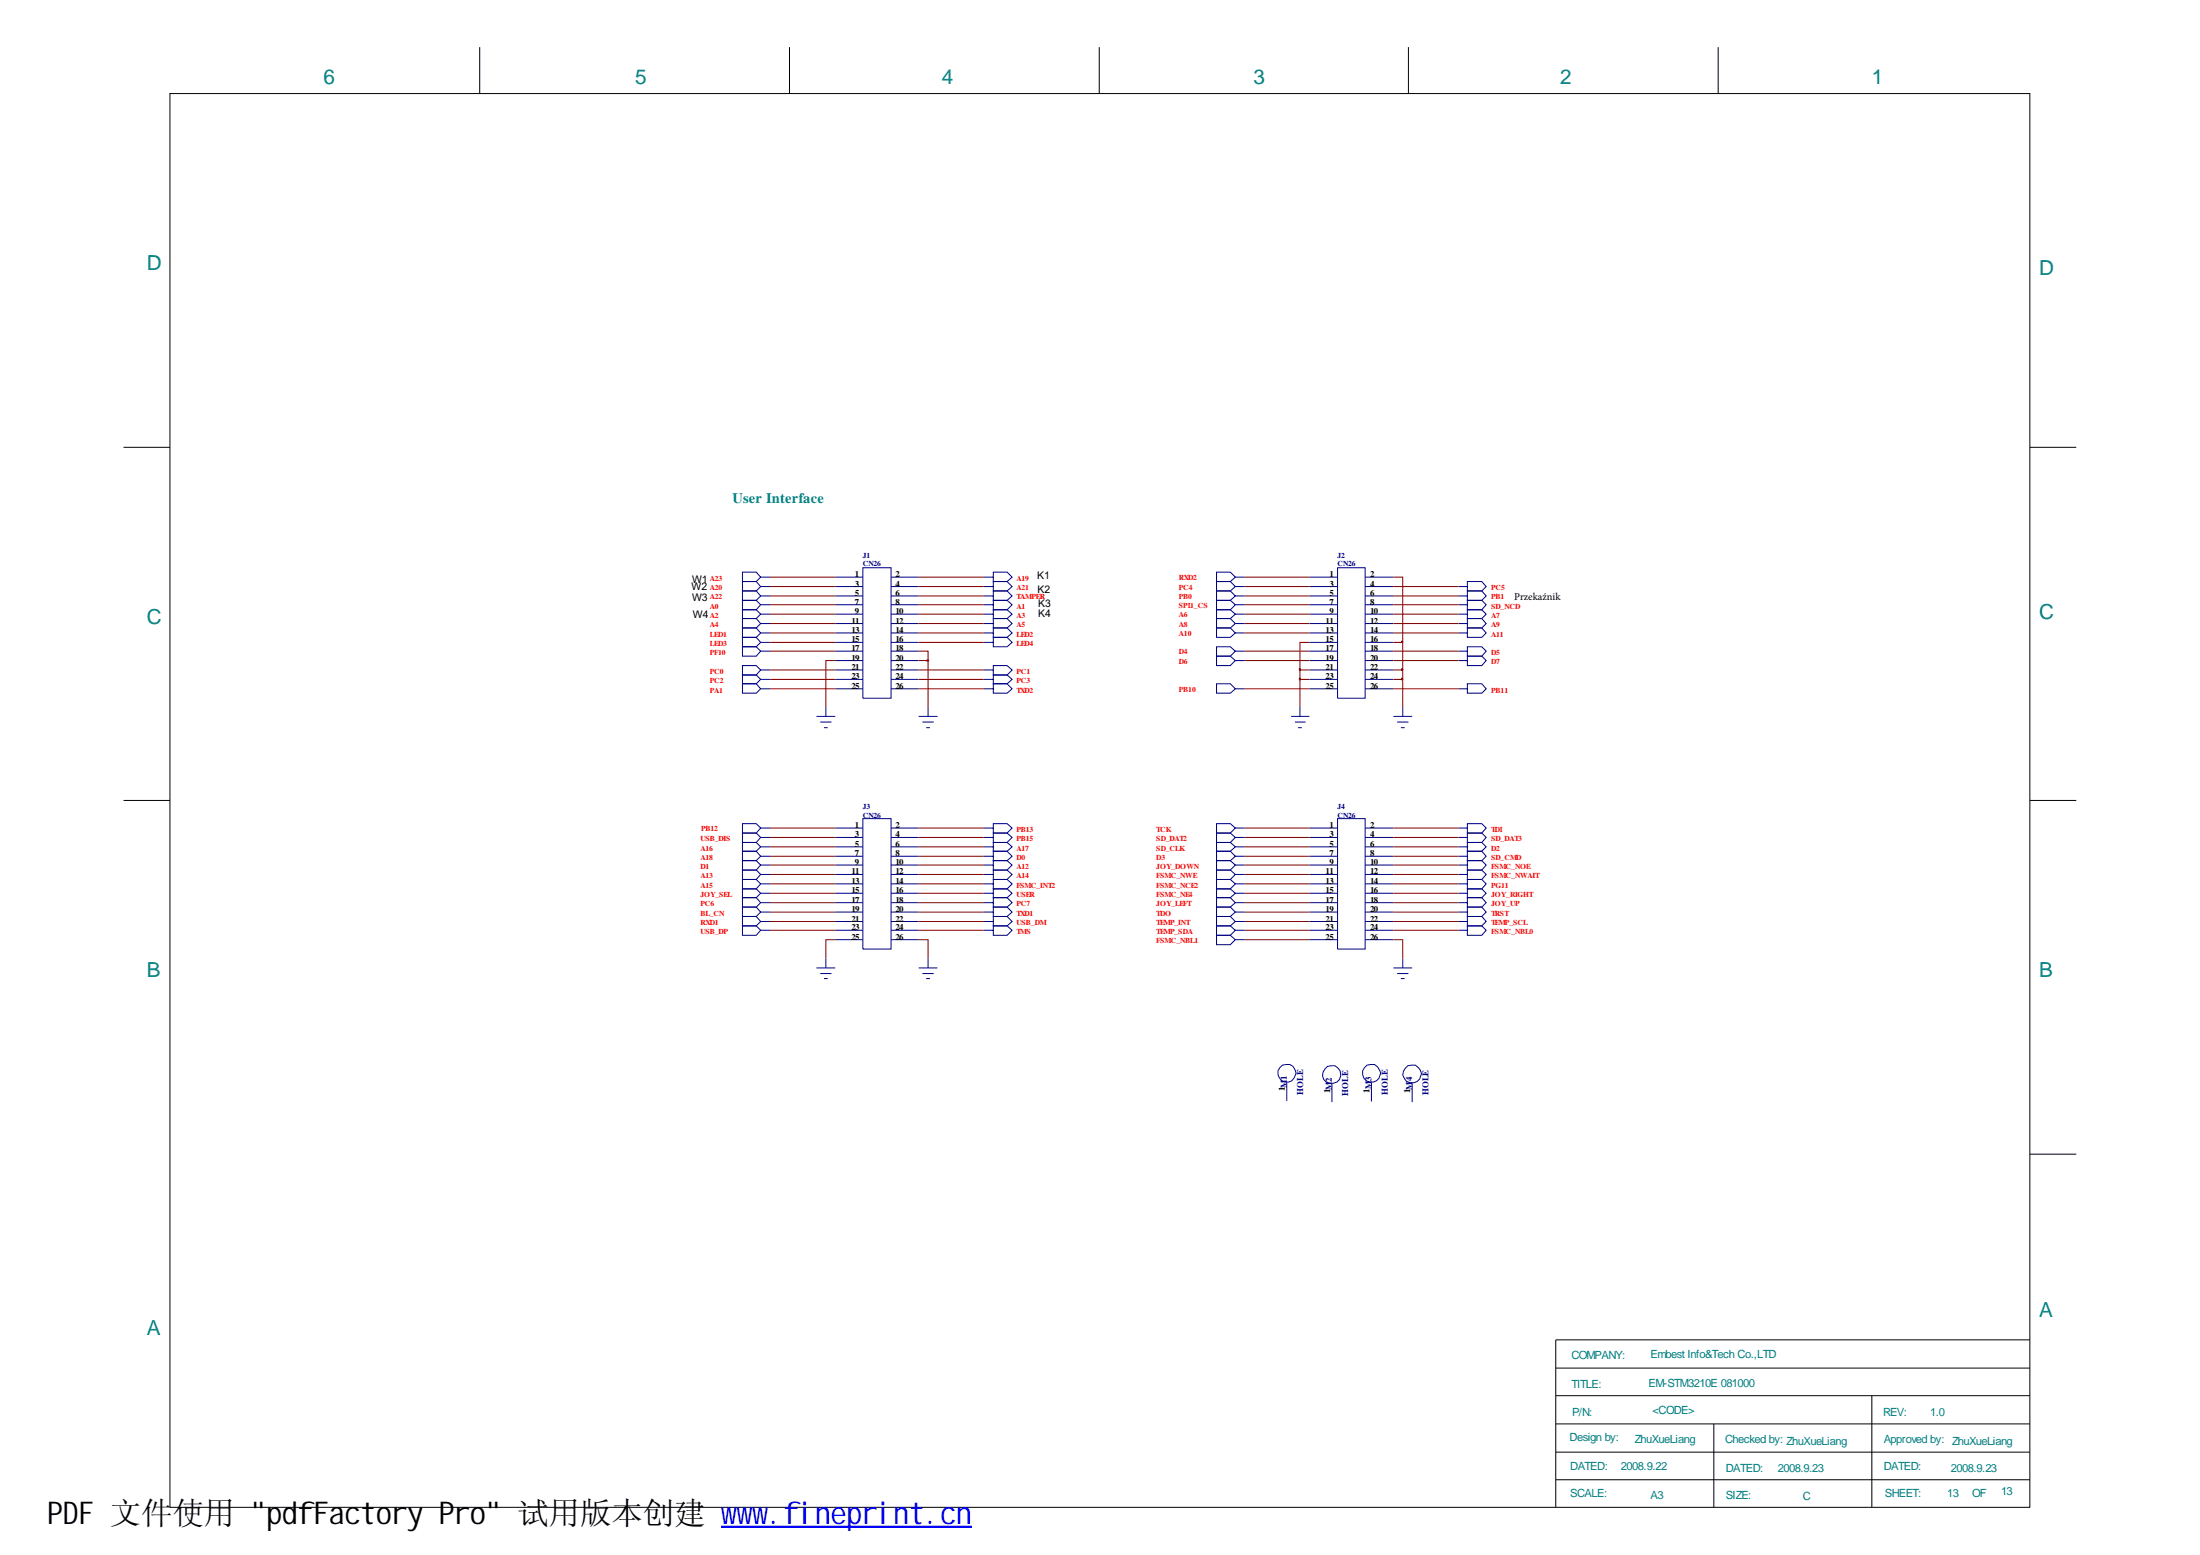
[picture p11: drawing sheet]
<svg xmlns="http://www.w3.org/2000/svg" width="297mm" height="210mm" viewBox="0 0 297 210" stroke-linecap="round" stroke-linejoin="round" font-family="sans-serif">
<g fill="none" stroke="#000080" stroke-width=".14">
<path d="M102.7 77.9l-.6-.7h-1.9v1.3h1.9l.6-.6h1.3M102.7 79.2l-.6-.7h-1.9v1.3h1.9l.6-.6h1.3M112.8 77.9h3.7M112.8 79.2h3.7M116.5 76.6h3.8v17.6h-3.8zM120.3 77.9h3.7M120.3 79.2h3.7M132.8 77.9h1.3v-.7h1.9l.7 .7-.7 .6h-1.9v-.6M132.8 79.2h1.3v-.7h1.9l.7 .7-.7 .6h-1.9v-.6M166.8 77.9l-.7-.7h-1.8v1.3h1.8l.7-.6h1.3M166.8 79.2l-.7-.7h-1.8v1.3h1.8l.7-.6h1.3M176.8 77.9h3.8"/>
<path d="M176.8 79.2h3.8M180.6 76.6h3.7v17.6h-3.7zM184.3 77.9h3.8M184.3 79.2h3.8M196.9 79.2h1.2v-.7h2l.6 .7-.6 .6h-2v-.6M102.7 81.6l-.6-.6h-1.9v1.3h1.9l.6-.7h1.3M102.7 80.4l-.6-.6h-1.9v1.2h1.9l.6-.6h1.3M102.7 82.9l-.6-.6h-1.9v1.2h1.9l.6-.6h1.3M102.7 84.2l-.6-.7h-1.9v1.3h1.9l.6-.6h1.3M102.7 85.4l-.6-.6h-1.9v1.2h1.9l.6-.6h1.3M102.7 86.7l-.6-.7h-1.9v1.3h1.9l.6-.6h1.3M102.7 87.9l-.6-.6h-1.9v1.3h1.9l.6-.7h1.3"/>
<path d="M102.7 90.4l-.6-.6h-1.9v1.3h1.9l.6-.7h1.3M102.7 91.7l-.6-.6h-1.9v1.2h1.9l.6-.6h1.3M102.7 93l-.6-.7h-1.9v1.3h1.9l.6-.6h1.3M110.2 96.7h2.6M110.7 97.5h1.6M111.3 98.2h.5M111.5 95.4v1.3M112.8 80.4h3.7M112.8 81.6h3.7M112.8 82.9h3.7M112.8 84.2h3.7M112.8 85.4h3.7"/>
<path d="M112.8 86.7h3.7M112.8 87.9h3.7M112.8 89.2h3.7M112.8 90.4h3.7M112.8 91.7h3.7M112.8 93h3.7M120.3 80.4h3.7M120.3 81.6h3.7M120.3 82.9h3.7M120.3 84.2h3.7M120.3 85.4h3.7M120.3 86.7h3.7"/>
<path d="M120.3 87.9h3.7M120.3 89.2h3.7M120.3 90.4h3.7M120.3 91.7h3.7M120.3 93h3.7M124 96.7h2.6M124.5 97.5h1.6M125.1 98.2h.5M125.3 95.4v1.3M132.8 81.6h1.3v-.6h1.9l.7 .6-.7 .7h-1.9v-.7M132.8 82.9h1.3v-.6h1.9l.7 .6-.7 .6h-1.9v-.6M132.8 84.2h1.3v-.7h1.9l.7 .7-.7 .6h-1.9v-.6"/>
<path d="M132.8 85.4h1.3v-.6h1.9l.7 .6-.7 .6h-1.9v-.6M132.8 86.7h1.3v-.7h1.9l.7 .7-.7 .6h-1.9v-.6M132.8 93h1.3v-.7h1.9l.7 .7-.7 .6h-1.9v-.6M132.8 91.7h1.3v-.6h1.9l.7 .6-.7 .6h-1.9v-.6M132.8 90.4h1.3v-.6h1.9l.7 .6-.7 .7h-1.9v-.7M132.8 80.4h1.3v-.6h1.9l.7 .6-.7 .6h-1.9v-.6M166.8 80.4l-.7-.6h-1.8v1.2h1.8l.7-.6h1.3M166.8 81.6l-.7-.6h-1.8v1.3h1.8l.7-.7h1.3M166.8 82.9l-.7-.6h-1.8v1.2h1.8l.7-.6h1.3M166.8 84.2l-.7-.7h-1.8v1.3h1.8l.7-.6h1.3M166.8 85.4l-.7-.6h-1.8v1.2h1.8l.7-.6h1.3M166.8 87.9l-.7-.6h-1.8v1.3h1.8l.7-.7h1.3"/>
<path d="M166.8 89.2l-.7-.6h-1.8v1.2h1.8l.7-.6h1.3M166.8 93l-.7-.7h-1.8v1.3h1.8l.7-.6h1.3M174.3 96.7h2.5M174.8 97.5h1.5M175.3 98.2h.5M175.5 95.4v1.3M176.8 80.4h3.8M176.8 81.6h3.8M176.8 82.9h3.8M176.8 84.2h3.8M176.8 85.4h3.8M176.8 86.7h3.8"/>
<path d="M176.8 87.9h3.8M176.8 89.2h3.8M176.8 90.4h3.8M176.8 91.7h3.8M176.8 93h3.8M184.3 80.4h3.8M184.3 81.6h3.8M184.3 82.9h3.8M184.3 84.2h3.8M184.3 85.4h3.8M184.3 86.7h3.8M184.3 87.9h3.8"/>
<path d="M184.3 89.2h3.8M184.3 90.4h3.8M184.3 91.7h3.8M184.3 93h3.8M188.1 96.7h2.6M188.6 97.5h1.6M189.1 98.2h.6M189.4 95.4v1.3M196.9 80.4h1.2v-.6h2l.6 .6-.6 .6h-2v-.6M196.9 81.6h1.2v-.6h2l.6 .6-.6 .7h-2v-.7M196.9 82.9h1.2v-.6h2l.6 .6-.6 .6h-2v-.6M196.9 84.2h1.2v-.7h2l.6 .7-.6 .6h-2v-.6"/>
<path d="M196.9 85.4h1.2v-.6h2l.6 .6-.6 .6h-2v-.6M196.9 87.9h1.2v-.6h2l.6 .6-.6 .7h-2v-.7M196.9 89.2h1.2v-.6h2l.6 .6-.6 .6h-2v-.6M196.9 93h1.2v-.7h2l.6 .7-.6 .6h-2v-.6M102.7 111.8l-.6-.6h-1.9v1.3h1.9l.6-.7h1.3M102.7 113l-.6-.5h-1.9v1.2h1.9l.6-.7h1.3M102.7 114.3l-.6-.6h-1.9v1.2h1.9l.6-.6h1.3M102.7 115.6l-.6-.7h-1.9v1.3h1.9l.6-.6h1.3M102.7 116.8l-.6-.6h-1.9v1.2h1.9l.6-.6h1.3M102.7 118l-.6-.6h-1.9v1.3h1.9l.6-.7h1.3M102.7 119.3l-.6-.6h-1.9v1.3h1.9l.6-.7h1.3M112.8 111.8h3.7"/>
<path d="M112.8 113h3.7M112.8 114.3h3.7M112.8 115.6h3.7M112.8 116.8h3.7M112.8 118h3.7M112.8 119.3h3.7M116.5 110.5h3.8v17.6h-3.8zM120.3 111.8h3.7M120.3 113h3.7M120.3 114.3h3.7M120.3 115.6h3.7M120.3 116.8h3.7"/>
<path d="M120.3 118h3.7M120.3 119.3h3.7M132.8 119.3h1.3v-.6h1.9l.7 .6-.7 .7h-1.9v-.7M132.8 118h1.3v-.6h1.9l.7 .6-.7 .7h-1.9v-.7M132.8 116.8h1.3v-.6h1.9l.7 .6-.7 .6h-1.9v-.6M132.8 115.6h1.3v-.7h1.9l.7 .7-.7 .6h-1.9v-.6M132.8 114.3h1.3v-.6h1.9l.7 .6-.7 .6h-1.9v-.6M132.8 113h1.3v-.5h1.9l.7 .5-.7 .7h-1.9v-.7M132.8 111.8h1.3v-.6h1.9l.7 .6-.7 .7h-1.9v-.7M166.8 111.8l-.7-.6h-1.8v1.3h1.8l.7-.7h1.3M166.8 113l-.7-.5h-1.8v1.2h1.8l.7-.7h1.3M166.8 114.3l-.7-.6h-1.8v1.2h1.8l.7-.6h1.3"/>
<path d="M166.8 115.6l-.7-.7h-1.8v1.3h1.8l.7-.6h1.3M166.8 116.8l-.7-.6h-1.8v1.2h1.8l.7-.6h1.3M166.8 118l-.7-.6h-1.8v1.3h1.8l.7-.7h1.3M166.8 119.3l-.7-.6h-1.8v1.3h1.8l.7-.7h1.3M176.8 111.8h3.8M176.8 113h3.8M176.8 114.3h3.8M176.8 115.6h3.8M176.8 116.8h3.8M176.8 118h3.8M176.8 119.3h3.8M180.6 110.5h3.7v17.6h-3.7z"/>
<path d="M184.3 111.8h3.8M184.3 113h3.8M184.3 114.3h3.8M184.3 115.6h3.8M184.3 116.8h3.8M184.3 118h3.8M184.3 119.3h3.8M196.9 111.8h1.2v-.6h2l.6 .6-.6 .7h-2v-.7M196.9 113h1.2v-.5h2l.6 .5-.6 .7h-2v-.7M196.9 114.3h1.2v-.6h2l.6 .6-.6 .6h-2v-.6M196.9 115.6h1.2v-.7h2l.6 .7-.6 .6h-2v-.6M196.9 116.8h1.2v-.6h2l.6 .6-.6 .6h-2v-.6"/>
<path d="M196.9 118h1.2v-.6h2l.6 .6-.6 .7h-2v-.7M196.9 119.3h1.2v-.6h2l.6 .6-.6 .7h-2v-.7M102.7 120.6l-.6-.6h-1.9v1.2h1.9l.6-.6h1.3M102.7 121.8l-.6-.6h-1.9v1.2h1.9l.6-.6h1.3M102.7 123.1l-.6-.7h-1.9v1.3h1.9l.6-.6h1.3M102.7 124.4l-.6-.7h-1.9v1.3h1.9l.6-.6h1.3M102.7 125.6l-.6-.6h-1.9v1.3h1.9l.6-.7h1.3M110.2 130.7h2.6M110.7 131.4h1.6M111.3 132.1h.5M111.5 129.4v1.3M112.8 120.6h3.7"/>
<path d="M112.8 121.8h3.7M112.8 123.1h3.7M112.8 124.4h3.7M112.8 125.6h3.7M112.8 126.8h3.7M120.3 120.6h3.7M120.3 121.8h3.7M120.3 123.1h3.7M120.3 124.4h3.7M120.3 125.6h3.7M120.3 126.8h3.7M124 130.7h2.6"/>
<path d="M124.5 131.4h1.6M125.1 132.1h.5M125.3 129.4v1.3M132.8 125.6h1.3v-.6h1.9l.7 .6-.7 .7h-1.9v-.7M132.8 124.4h1.3v-.7h1.9l.7 .7-.7 .6h-1.9v-.6M132.8 123.1h1.3v-.7h1.9l.7 .7-.7 .6h-1.9v-.6M132.8 121.8h1.3v-.6h1.9l.7 .6-.7 .6h-1.9v-.6M132.8 120.6h1.3v-.6h1.9l.7 .6-.7 .6h-1.9v-.6M166.8 120.6l-.7-.6h-1.8v1.2h1.8l.7-.6h1.3M166.8 121.8l-.7-.6h-1.8v1.2h1.8l.7-.6h1.3M166.8 123.1l-.7-.7h-1.8v1.3h1.8l.7-.6h1.3M166.8 124.4l-.7-.7h-1.8v1.3h1.8l.7-.6h1.3"/>
<path d="M166.8 125.6l-.7-.6h-1.8v1.3h1.8l.7-.7h1.3M166.8 126.8l-.7-.5h-1.8v1.2h1.8l.7-.7h1.3M176.8 120.6h3.8M176.8 121.8h3.8M176.8 123.1h3.8M176.8 124.4h3.8M176.8 125.6h3.8M176.8 126.8h3.8M184.3 120.6h3.8M184.3 121.8h3.8M184.3 123.1h3.8M184.3 124.4h3.8"/>
<path d="M184.3 125.6h3.8M184.3 126.8h3.8M188.1 130.7h2.6M188.6 131.4h1.6M189.1 132.1h.6M189.4 129.4v1.3M196.9 120.6h1.2v-.6h2l.6 .6-.6 .6h-2v-.6M196.9 121.8h1.2v-.6h2l.6 .6-.6 .6h-2v-.6M196.9 123.1h1.2v-.7h2l.6 .7-.6 .6h-2v-.6M196.9 124.4h1.2v-.7h2l.6 .7-.6 .6h-2v-.6M196.9 125.6h1.2v-.6h2l.6 .6-.6 .7h-2v-.7M173.1 143.8a1.23 1.23 0 0 1 1.8 .6 1.23 1.23 0 0 1-.9 1.7 1.24 1.24 0 0 1-1.4-.8 1.24 1.24 0 0 1 .5-1.5z"/>
<path d="M173.7 146.1v2.5M179.8 146.3v2.5M184.6 143.8l1-.1 .4 .3a1.2 1.2 0 0 1-.3 2 1.2 1.2 0 0 1-1.7-1v-.5zM185.2 146.1v2.6M190.1 143.9a1.23 1.23 0 0 1 1.7 .6 1.23 1.23 0 0 1-.9 1.6 1.23 1.23 0 0 1-1.4-.7 1.23 1.23 0 0 1 .6-1.5zM190.7 146.2v2.6"/>
<circle cx="179.8" cy="145.1" r="1.23"/>
</g>
<g fill="none" stroke="#800000" stroke-width=".14">
<path d="M104 77.9h8.8M104 79.2h8.8M124 77.9h8.8M124 79.2h8.8M168.1 77.9h8.7M168.1 79.2h8.7M188.1 77.9h1.3v12.5M188.1 79.2h8.8M104 80.4h8.8M104 81.6h8.8M104 82.9h8.8M104 84.2h8.8"/>
<path d="M104 85.4h8.8M104 86.7h8.8M104 87.9h8.8M104 90.4h8.8M104 91.7h8.8M104 93h8.8M112.8 89.2h-1.3v6.2M124 80.4h8.8M124 81.6h8.8M124 82.9h8.8M124 84.2h8.8M124 85.4h8.8"/>
<path d="M124 86.7h8.8M124 90.4h8.8M124 91.7h8.8M124 93h8.8M124 87.9h1.3v7.5M124 89.2h1.3M168.1 80.4h8.7M168.1 81.6h8.7M168.1 82.9h8.7M168.1 84.2h8.7M168.1 85.4h8.7M168.1 87.9h8.7"/>
<path d="M168.1 93h8.7M168.1 89.2h8.7M175.5 90.4v1.3h1.3M175.5 91.7v3.7M176.8 86.7h-1.3v3.7h1.3M188.1 86.7h1.3M188.1 90.4h1.3M188.1 80.4h8.8M188.1 81.6h8.8M188.1 82.9h8.8M188.1 84.2h8.8M188.1 85.4h8.8"/>
<path d="M188.1 87.9h8.8M188.1 93h8.8M188.1 89.2h8.8M189.4 91.7v3.7M189.4 90.4v1.3h-1.3M104 111.8h8.8M104 113h8.8M104 114.3h8.8M104 116.8h8.8M104 118h8.8M104 119.3h8.8M104 115.6h8.8"/>
<path d="M124 111.8h8.8M124 113h8.8M124 114.3h8.8M124 116.8h8.8M124 118h8.8M124 119.3h8.8M124 115.6h8.8M168.1 111.8h8.7M168.1 113h8.7M168.1 114.3h8.7M168.1 116.8h8.7M168.1 118h8.7"/>
<path d="M168.1 119.3h8.7M168.1 115.6h8.7M188.1 111.8h8.8M188.1 113h8.8M188.1 114.3h8.8M188.1 116.8h8.8M188.1 118h8.8M188.1 119.3h8.8M188.1 115.6h8.8M104 120.6h8.8M104 121.8h8.8M104 123.1h8.8"/>
<path d="M104 124.4h8.8M104 125.6h8.8M112.8 126.8h-1.3v2.6M124 126.8h1.3v2.6M124 120.6h8.8M124 121.8h8.8M124 123.1h8.8M124 124.4h8.8M124 125.6h8.8M168.1 120.6h8.7M168.1 121.8h8.7M168.1 123.1h8.7"/>
<path d="M168.1 124.4h8.7M168.1 125.6h8.7M168.1 126.8h8.7M188.1 126.8h1.3v2.6M188.1 120.6h8.8M188.1 121.8h8.8M188.1 123.1h8.8M188.1 124.4h8.8M188.1 125.6h8.8"/>
</g>
<g fill="#800000" stroke="#800000" stroke-width=".14">
<path d="M175.4 90.3l.2 .1-.1 .1z" fill-rule="evenodd"/>
<path d="M175.4 91.5l.2 .1-.1 .2z" fill-rule="evenodd"/>
<path d="M125.1 89.1l.3 .1-.2 .1z" fill-rule="evenodd"/>
<path d="M189.2 86.6h.2l-.1 .1z" fill-rule="evenodd"/>
<path d="M189.2 90.3l.2 .1-.1 .1z" fill-rule="evenodd"/>
<path d="M189.2 91.5l.2 .1-.1 .2z" fill-rule="evenodd"/>
</g>
<g fill="none" stroke="#000" stroke-width=".14">
<path d="M22.9 12.6h251.2v190.9h-251.2zM64.8 6.4v6.2M106.6 6.4v6.2M148.4 6.4v6.2M190.2 6.4v6.2M232 6.4v6.2M16.7 60.4h6.2M274.1 60.4h6.2M16.7 108h6.2M274.1 108h6.2M274.1 155.8h6.2M210.1 196h64"/>
<path d="M210.1 199.7h64M210.1 184.7h64M210.1 188.4h64M210.1 192.2h64M231.4 192.2v11.3M252.7 188.4v15.1M274.1 180.9h-64v22.6"/>
</g>
<path d="M97.4 206h33.8" fill="none" stroke="#00f" stroke-width=".18"/>
<path d="M97.4 206.1h33.8" fill="none" stroke="#00f" stroke-width=".17"/>
<text font-size="4.2" x="6.3" y="205.7">PDF 文件使用 &quot;pdfFactory Pro&quot; 试用版本创建 www.fineprint.cn</text>
<g font-size="2.8" fill="#008080">
<text x="43.7" y="11.4">6</text>
<text x="85.8" y="11.4">5</text>
<text x="127.2" y="11.4">4</text>
<text x="169.2" y="11.4">3</text>
<text x="210.7" y="11.4">2</text>
<text x="252.7" y="11.4">1</text>
<text x="19.8" y="36.5">D</text>
<text x="275.3" y="37.1">D</text>
<text x="275.3" y="83.6">C</text>
<text x="19.8" y="84.3">C</text>
<text x="19.8" y="131.9">B</text>
<text x="275.3" y="131.9">B</text>
<text x="275.3" y="177.7">A</text>
<text x="19.8" y="180.3">A</text>
</g>
<text font-size="1.9" fill="#008080" x="98.9" y="67.9">User Interface</text>
<g font-size="1.5" fill="#008080">
<text x="212.2" y="183.4">COMPANY:</text>
<text x="222.8" y="183.3">Embest Info&amp;Tech Co.,LTD</text>
<text x="212.2" y="187.3">TITLE:</text>
<text x="212.3" y="191.1">P/N:</text>
<text x="222.6" y="187.2">EM-STM3210E 081000</text>
<text x="223.1" y="190.9">&lt;CODE&gt;</text>
<text x="254.3" y="191.2">REV:</text>
<text x="260.6" y="191.2">1.0</text>
<text x="211.9" y="194.5">Design by:</text>
<text x="220.7" y="194.7">ZhuXueLiang</text>
<text x="232.9" y="194.7">Checked by: ZhuXueLiang</text>
<text x="254.3" y="194.8">Approved by: ZhuXueLiang</text>
<text x="212" y="202.1">SCALE:</text>
<text x="212" y="198.5">DATED:</text>
<text x="218.9" y="198.5">2008.9.22</text>
<text x="222.8" y="202.4">A3</text>
<text x="233" y="202.3">SIZE:</text>
<text x="233" y="198.6">DATED:</text>
<text x="240" y="198.7">2008.9.23</text>
<text x="243.4" y="202.5">C</text>
<text x="254.3" y="198.5">DATED:</text>
<text x="254.5" y="202.1">SHEET:</text>
<text x="262.9" y="202">13</text>
<text x="263.4" y="198.6">2008.9.23</text>
<text x="266.3" y="202">OF</text>
<text x="270.2" y="201.9">13</text>
</g>
<g font-size="1.4">
<text x="93.4" y="79.7">W2</text>
<text x="93.4" y="78.7">W1</text>
<text x="93.4" y="81.1">W3</text>
<text x="93.6" y="83.5">W4</text>
<text x="140" y="78.2">K1</text>
<text x="140.1" y="80.1">K2</text>
<text x="140.2" y="82">K3</text>
<text x="140.2" y="83.4">K4</text>
<text x="204.4" y="80.9">Przekaźnik</text>
</g>
<g font-size="1.2">
<text x="115.4" y="77.9">1</text>
<text x="120.9" y="77.9">2</text>
<text x="179.5" y="77.9">1</text>
<text x="185" y="77.9">2</text>
<text x="115.4" y="79.2">3</text>
<text x="115.4" y="80.4">5</text>
<text x="115.4" y="81.6">7</text>
<text x="115.4" y="82.9">9</text>
<text x="120.9" y="79.2">4</text>
<text x="120.9" y="80.4">6</text>
<text x="120.9" y="81.6">8</text>
<text x="120.9" y="82.9">10</text>
<text x="179.5" y="79.2">3</text>
<text x="179.5" y="80.4">5</text>
<text x="179.5" y="81.6">7</text>
<text x="179.5" y="82.9">9</text>
<text x="185" y="79.2">4</text>
<text x="185" y="80.4">6</text>
<text x="185" y="81.6">8</text>
<text x="185" y="82.9">10</text>
<text x="115" y="84.2">11</text>
<text x="115" y="85.4">13</text>
<text x="115" y="86.7">15</text>
<text x="115" y="87.9">17</text>
<text x="115" y="89.2">19</text>
<text x="120.9" y="84.2">12</text>
<text x="120.9" y="85.4">14</text>
<text x="120.9" y="86.7">16</text>
<text x="120.9" y="87.9">18</text>
<text x="120.9" y="89.2">20</text>
<text x="179" y="84.2">11</text>
<text x="179" y="85.4">13</text>
<text x="179" y="86.7">15</text>
<text x="179" y="87.9">17</text>
<text x="179" y="89.2">19</text>
<text x="185" y="84.2">12</text>
<text x="185" y="85.4">14</text>
<text x="185" y="86.7">16</text>
<text x="185" y="87.9">18</text>
<text x="185" y="89.2">20</text>
<text x="115" y="90.4">21</text>
<text x="115" y="91.7">23</text>
<text x="115" y="93">25</text>
<text x="120.9" y="90.4">22</text>
<text x="120.9" y="91.7">24</text>
<text x="120.9" y="93">26</text>
<text x="179" y="90.4">21</text>
<text x="179" y="91.7">23</text>
<text x="179" y="93">25</text>
<text x="185" y="90.4">22</text>
<text x="185" y="91.7">24</text>
<text x="185" y="93">26</text>
<text x="115.4" y="111.8">1</text>
<text x="115.4" y="113">3</text>
<text x="120.9" y="111.8">2</text>
<text x="120.9" y="113">4</text>
<text x="179.5" y="111.8">1</text>
<text x="179.5" y="113">3</text>
<text x="185" y="111.8">2</text>
<text x="185" y="113">4</text>
<text x="115" y="118">11</text>
<text x="115" y="119.3">13</text>
<text x="115.4" y="114.3">5</text>
<text x="115.4" y="115.6">7</text>
<text x="115.4" y="116.8">9</text>
<text x="120.9" y="118">12</text>
<text x="120.9" y="119.3">14</text>
<text x="120.9" y="114.3">6</text>
<text x="120.9" y="115.6">8</text>
<text x="120.9" y="116.8">10</text>
<text x="179" y="118">11</text>
<text x="179" y="119.3">13</text>
<text x="179.5" y="114.3">5</text>
<text x="179.5" y="115.6">7</text>
<text x="179.5" y="116.8">9</text>
<text x="185" y="118">12</text>
<text x="185" y="119.3">14</text>
<text x="185" y="114.3">6</text>
<text x="185" y="115.6">8</text>
<text x="185" y="116.8">10</text>
<text x="115" y="120.6">15</text>
<text x="115" y="121.8">17</text>
<text x="115" y="123.1">19</text>
<text x="115" y="124.4">21</text>
<text x="115" y="125.6">23</text>
<text x="120.9" y="120.6">16</text>
<text x="120.9" y="121.8">18</text>
<text x="120.9" y="123.1">20</text>
<text x="120.9" y="124.4">22</text>
<text x="120.9" y="125.6">24</text>
<text x="179" y="120.6">15</text>
<text x="179" y="121.8">17</text>
<text x="179" y="123.1">19</text>
<text x="179" y="124.4">21</text>
<text x="179" y="125.6">23</text>
<text x="185" y="120.6">16</text>
<text x="185" y="121.8">18</text>
<text x="185" y="123.1">20</text>
<text x="185" y="124.4">22</text>
<text x="185" y="125.6">24</text>
<text x="115" y="126.8">25</text>
<text x="120.9" y="126.8">26</text>
<text x="179" y="126.8">25</text>
<text x="185" y="126.8">26</text>
<text x="173.5" y="147.3" transform="rotate(-90 173.5 147.3)">1M1</text>
<text x="179.6" y="147.6" transform="rotate(-90 179.6 147.6)">1M2</text>
<text x="184.9" y="147.5" transform="rotate(-90 184.9 147.5)">1M3</text>
<text x="190.4" y="147.6" transform="rotate(-90 190.4 147.6)">1M4</text>
</g>
<g font-size="1.2" fill="#000080">
<text x="175.9" y="147.8" transform="rotate(-90 175.9 147.8)">HOLE</text>
<text x="182" y="147.9" transform="rotate(-90 182 147.9)">HOLE</text>
<text x="187.4" y="147.8" transform="rotate(-90 187.4 147.8)">HOLE</text>
<text x="192.9" y="147.8" transform="rotate(-90 192.9 147.8)">HOLE</text>
</g>
<g font-size="1" fill="#000080">
<text x="116.5" y="75.3">J1</text>
<text x="116.5" y="76.5">CN26</text>
<text x="180.6" y="75.3">J2</text>
<text x="180.6" y="76.5">CN26</text>
<text x="116.5" y="109.1">J3</text>
<text x="116.5" y="110.4">CN26</text>
<text x="180.6" y="109.1">J4</text>
<text x="180.6" y="110.4">CN26</text>
</g>
<g font-size="1" fill="#f00">
<text x="95.8" y="78.4">A23</text>
<text x="95.8" y="79.7">A20</text>
<text x="95.8" y="82.1">A0</text>
<text x="95.8" y="80.9">A22</text>
<text x="95.8" y="83.4">A2</text>
<text x="137.2" y="78.4">A19</text>
<text x="137.2" y="79.7">A21</text>
<text x="137.2" y="82.1">A1</text>
<text x="137.2" y="83.4">A3</text>
<text x="137.2" y="80.9">TAMPER</text>
<text x="159.2" y="78.3">RXD2</text>
<text x="159.2" y="79.6">PC4</text>
<text x="159.2" y="80.9">PB0</text>
<text x="159.2" y="82.1">SPI1_CS</text>
<text x="159.2" y="83.3">A6</text>
<text x="201.3" y="79.7">PC5</text>
<text x="201.3" y="80.9">PB1</text>
<text x="201.3" y="82.1">SD_NCD</text>
<text x="201.3" y="83.4">A7</text>
<text x="95.8" y="84.7">A4</text>
<text x="95.8" y="86">LED1</text>
<text x="95.8" y="87.2">LED3</text>
<text x="95.8" y="88.4">PF10</text>
<text x="137.2" y="84.7">A5</text>
<text x="137.2" y="86">LED2</text>
<text x="137.2" y="87.2">LED4</text>
<text x="159.2" y="84.6">A8</text>
<text x="159.2" y="85.9">A10</text>
<text x="159.2" y="88.3">D4</text>
<text x="159.2" y="89.6">D6</text>
<text x="201.3" y="84.7">A9</text>
<text x="201.3" y="86">A11</text>
<text x="201.3" y="88.4">D5</text>
<text x="201.3" y="89.7">D7</text>
<text x="95.8" y="90.9">PC0</text>
<text x="95.8" y="92.2">PC2</text>
<text x="95.8" y="93.5">PA1</text>
<text x="137.2" y="93.5">TXD2</text>
<text x="137.2" y="92.2">PC3</text>
<text x="137.2" y="90.9">PC1</text>
<text x="159.2" y="93.4">PB10</text>
<text x="201.3" y="93.5">PB11</text>
<text x="94.6" y="113.6">USB_DIS</text>
<text x="94.7" y="112.2">PB12</text>
<text x="137.2" y="113.6">PB15</text>
<text x="137.2" y="112.3">PB13</text>
<text x="156.1" y="112.3">TCK</text>
<text x="156.1" y="113.6">SD_DAT2</text>
<text x="201.3" y="112.3">TDI</text>
<text x="201.3" y="113.6">SD_DAT3</text>
<text x="94.6" y="114.8">A16</text>
<text x="94.6" y="116.1">A18</text>
<text x="94.6" y="117.3">D1</text>
<text x="94.6" y="118.5">A13</text>
<text x="94.6" y="119.8">A15</text>
<text x="137.2" y="119.8">FSMC_INT2</text>
<text x="137.2" y="118.5">A14</text>
<text x="137.2" y="117.3">A12</text>
<text x="137.2" y="116.1">D0</text>
<text x="137.2" y="114.8">A17</text>
<text x="156.1" y="114.8">SD_CLK</text>
<text x="156.1" y="116.1">D3</text>
<text x="156.1" y="117.3">JOY_DOWN</text>
<text x="156.1" y="118.5">FSMC_NWE</text>
<text x="156.1" y="119.8">FSMC_NCE2</text>
<text x="201.3" y="114.8">D2</text>
<text x="201.3" y="116.1">SD_CMD</text>
<text x="201.3" y="117.3">FSMC_NOE</text>
<text x="201.3" y="118.5">FSMC_NWAIT</text>
<text x="201.3" y="119.8">PG11</text>
<text x="94.6" y="121.1">JOY_SEL</text>
<text x="94.6" y="122.4">PC6</text>
<text x="94.6" y="123.6">BL_CN</text>
<text x="94.6" y="124.9">RXD1</text>
<text x="137.2" y="124.9">USB_DM</text>
<text x="137.2" y="123.6">TXD1</text>
<text x="137.2" y="122.4">PC7</text>
<text x="137.2" y="121.1">USER</text>
<text x="156.1" y="121.1">FSMC_NE4</text>
<text x="156.1" y="122.4">JOY_LEFT</text>
<text x="156.1" y="123.6">TDO</text>
<text x="156.1" y="124.9">TEMP_INT</text>
<text x="201.3" y="121.1">JOY_RIGHT</text>
<text x="201.3" y="122.4">JOY_UP</text>
<text x="201.3" y="123.6">TRST</text>
<text x="201.3" y="124.9">TEMP_SCL</text>
<text x="94.6" y="126.1">USB_DP</text>
<text x="137.2" y="126.1">TMS</text>
<text x="156.1" y="126.1">TEMP_SDA</text>
<text x="156.1" y="127.4">FSMC_NBL1</text>
<text x="201.3" y="126.1">FSMC_NBL0</text>
</g>
</svg>
